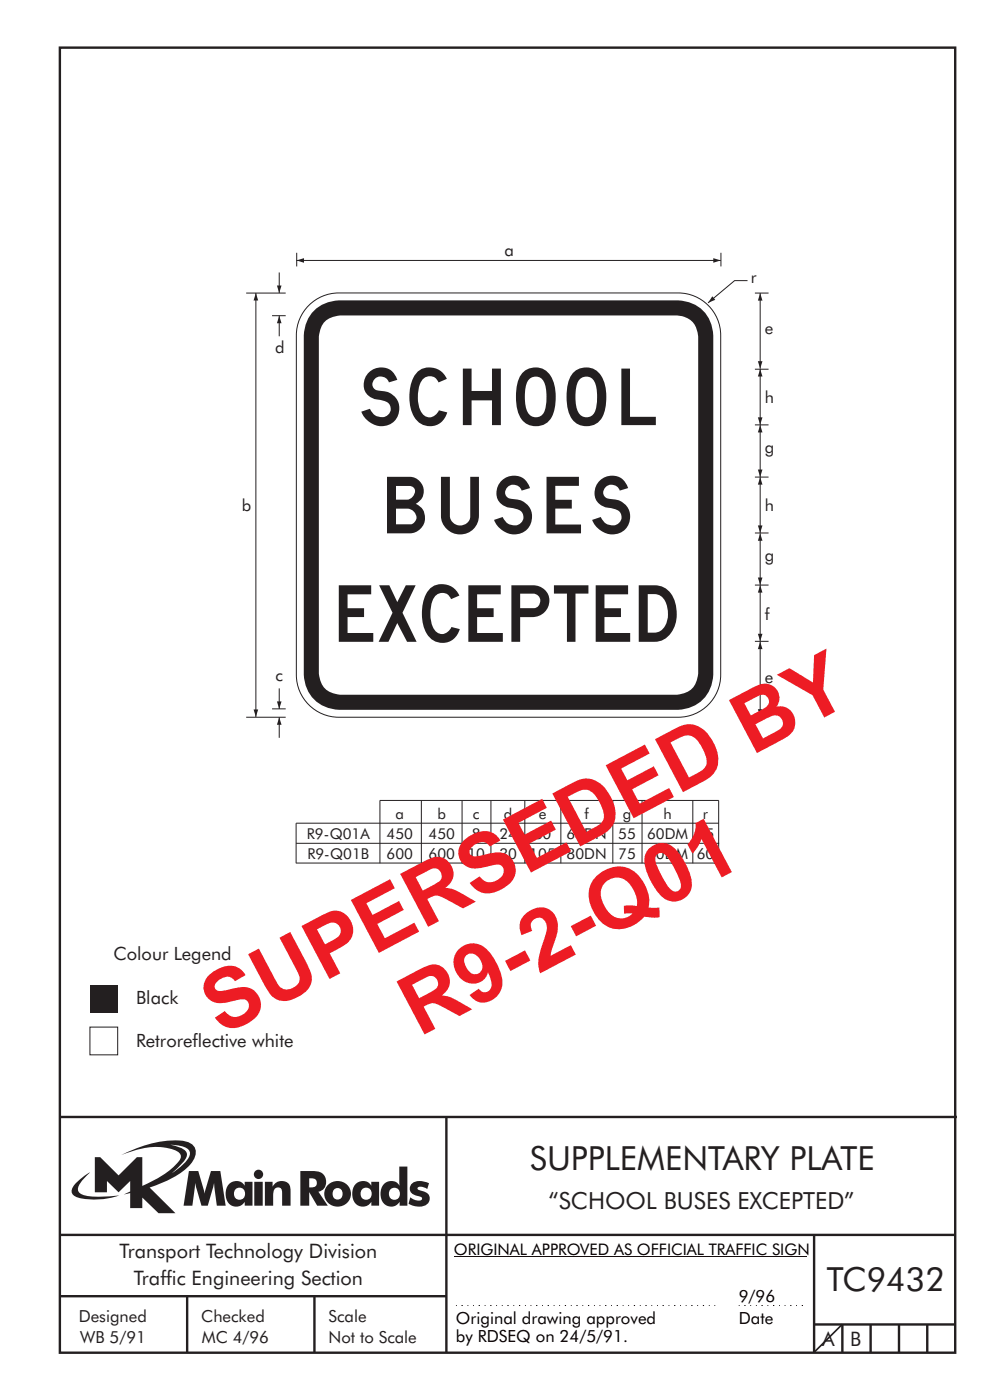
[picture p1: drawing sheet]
<svg xmlns="http://www.w3.org/2000/svg" width="210mm" height="297mm" viewBox="0 0 210 297" stroke-linecap="round" stroke-linejoin="round" font-family="sans-serif">
<g fill="none" stroke="#231f20" stroke-width=".51">
<path d="M12.7 10.1h189.9v276.9h-189.9zM12.7 237h190.3M94.7 236.9v50.1M12.7 262h190M12.7 275h82M39.7 275v12M66.7 275v12M172.7 262v25M172.7 281h30M178.7 281v6M184.7 281v6M190.7 281v6"/>
<path d="M196.7 281v6"/>
</g>
<path d="M36.1 242.9a5.8 5.8 0 0 1 3.9 1 1.58 1.58 0 0 1-.2 2.1l-1.1 1.2-2.3 1.7 .9-.8a6.5 6.5 0 0 0 2.4-3.2 2.43 2.43 0 0 0-2.3-1.7zM20.1 245.5v7.5h2.6v-2.4l2.5 2.4 2.4-2.4v2.2l-1.3 .6 1.3-.3v3.2h2.6v-2.2l3.4 3.3h3.6l-5.5-5.4a20.1 20.1 0 0 0 8.7-5 3.1 3.1 0 0 0 .8-3.8 3.8 3.8 0 0 0-3.1-1.2 25.1 25.1 0 0 0-12.4 3.1 16.1 16.1 0 0 1 11.1-1.2 1.56 1.56 0 0 1 1.5 2 17.9 17.9 0 0 1-8.1 5.7v-6.1h-1.2l-3.8 3.9-3.9-3.9zM16.2 250.9a1.82 1.82 0 0 0-.6 2.7 9.9 9.9 0 0 0 5.8 .9l1.9-.3 2-.6a22.2 22.2 0 0 1-7.7-.1 1.33 1.33 0 0 1-.8-2.2l1-1.2 1.3-1.4-1.4 .9zM65.6 250a1.13 1.13 0 0 1 1.2 .2 1.13 1.13 0 0 1 .4 1.2 1.26 1.26 0 0 1-1.6 .5zM63.7 248.5v7.3h1.9v-2.9l1.7 2.9h2.2l-2-3a2.25 2.25 0 0 0 1.6-2.6 2.25 2.25 0 0 0-2.6-1.7zM68.9 253.3a2.8 2.8 0 0 0 5.6 0 2.8 2.8 0 0 0-5.6 0zM71 252.3a1.15 1.15 0 0 1 1.7 1 1.15 1.15 0 0 1-1.7 1 1.46 1.46 0 0 1 0-2zM75.5 251.1a3.2 3.2 0 0 0 .4 4.7 2.13 2.13 0 0 0 2.9-.8v.8h1.6v-5.1h-1.6v.9a2.07 2.07 0 0 0-3.3-.5zM76.9 252.2a1.23 1.23 0 0 1 1.7 .3 1.23 1.23 0 0 1-.2 1.7 1.23 1.23 0 0 1-1.7-.1 1.55 1.55 0 0 1 .2-1.9zM84.7 247.5l.1 4.1a2.16 2.16 0 0 0-2.4-1 2.16 2.16 0 0 0-1.6 2 2.52 2.52 0 0 0 2.7 3.4 2.11 2.11 0 0 0 1.3-1v.8h1.6v-8.3zM82.9 252.2a1.24 1.24 0 0 1 1.9 1.1 1.24 1.24 0 0 1-1.9 1 1.47 1.47 0 0 1 0-2.1zM87.5 251a1.52 1.52 0 0 0-.5 1.7 1.52 1.52 0 0 0 1.5 1 .82 .82 0 0 1 1 .8 2.07 2.07 0 0 1-2.5-.5l-.3 1.4a3.8 3.8 0 0 0 3.9 .1 1.56 1.56 0 0 0 .5-1.7 1.56 1.56 0 0 0-1.4-1.1 1.25 1.25 0 0 1-1.1-.6 1.21 1.21 0 0 1 1.7-.1l.3 .3 .4-1.3a3.7 3.7 0 0 0-3.5 0zM40.1 248.5l-1.2 7.3h1.9l.6-4.8 1.3 4.8h1.4l1.3-4.8 .6 4.8h1.9l-1.2-7.3h-1.9l-1.4 4.7-1.3-4.7zM48.7 251.1a3.2 3.2 0 0 0 .4 4.7 2.13 2.13 0 0 0 2.8-.8v.8h1.7v-5.1h-1.7v.9a2.07 2.07 0 0 0-3.2-.5zM50.1 252.2a1.23 1.23 0 0 1 1.6 .3 1.23 1.23 0 0 1-.2 1.7 1.23 1.23 0 0 1-1.7-.1 1.55 1.55 0 0 1 .3-1.9zM53.9 250.7v5.1h1.8v-5.1zM53.8 249.2a1 1 0 0 0 2 0 1 1 0 0 0-2 0zM56.2 250.7v5.1h1.7a5.4 5.4 0 0 1 .4-3.6 .91 .91 0 0 1 1.1-.2 .91 .91 0 0 1 .4 1.1v2.7h1.8v-2.9a2 2 0 0 0-1.3-2.3 2 2 0 0 0-2.5 1.2v-1.1z" fill-rule="evenodd" fill="#231f20"/>
<g fill="none" stroke="#000" stroke-width=".21">
<path d="M96.3 266.6h74.7M96.7 277h.2M97.9 277h.3M99.2 277h.1M100.4 277h.1M101.5 277h.3M102.8 277h.2M104 277h.3M105.3 277h.1M106.5 277h.1M107.6 277h.3M108.9 277h.2"/>
<path d="M110.1 277h.2M111.4 277h.1M112.5 277h.2M113.7 277h.3M115 277h.2M116.2 277h.2M117.5 277h.1M118.6 277h.2M119.8 277h.3M121.1 277h.2M122.3 277h.2M123.5 277h.2"/>
<path d="M124.7 277h.3M126 277h.2M127.2 277h.2M128.4 277h.2M129.6 277h.2M130.8 277h.3M132.1 277h.2M133.3 277h.1M134.5 277h.2M135.7 277h.2M136.9 277h.3M138.2 277h.2"/>
<path d="M139.4 277h.1M140.6 277h.2M141.8 277h.2M143 277h.3M144.3 277h.1M145.5 277h.1M146.6 277h.3M147.9 277h.2M149.1 277h.3M150.4 277h.1M151.6 277h.1M156.7 277h.2"/>
<path d="M157.9 277h.3M159.2 277h.1M160.4 277h.1M161.5 277h.3M162.8 277h.2M164 277h.2M165.3 277h.1M166.4 277h.2M167.6 277h.3M168.9 277h.2M170.1 277h.2"/>
</g>
<path d="M178.7 281l-6 5.9" fill="none" stroke="#231f20" stroke-width=".35"/>
<path d="M19.1 208.9h5.9v5.9h-5.9z" fill-rule="evenodd" fill="#231f20"/>
<path d="M19.1 217.9h5.9v5.9h-5.9z" fill-rule="evenodd" fill="#fff" stroke="#231f20" stroke-width=".21"/>
<g fill="none" stroke="#231f20" stroke-width=".21">
<path d="M62.9 53.6v2.9M152.9 53.6v2.9M52.2 62.2h8.4M54.3 62.2v89.9M57.7 67h2.9M160.1 62.2h2.9M160.1 78.3h2.9M160.1 90.1h2.9M160.1 113.1h2.9M160.1 101.2h2.9M160.1 136.1h2.9M160.1 124.1h2.9"/>
<path d="M52.2 152.2h8.4M57.7 150.4h2.9M160.1 152h2.9M62.8 178.9h89.8M80.6 169.8h71.9M80.6 169.8v13.4M89.4 169.8v13.4M98 169.8v13.4M104.1 169.8v13.4M111.3 169.8v13.4M119 169.8v13.4M130 169.8v13.4"/>
<path d="M136.2 169.8v13.4M147 169.8v13.4M152.5 169.8v13.4M152.5 174.7h-89.7v8.5M62.8 183.1h89.7"/>
</g>
<g fill="#231f20">
<path d="M53.8 150.5h1l-.5 1.6z"/>
<path d="M54.3 62.2l.5 1.6h-1z"/>
</g>
<path d="M161.3 136.1v16" fill="none" stroke="#231f20" stroke-width=".21"/>
<g fill="#231f20">
<path d="M160.8 150.5h.9l-.4 1.5z"/>
<path d="M161.3 136.1l.4 1.6h-.9z"/>
</g>
<path d="M161.3 124.1v12" fill="none" stroke="#231f20" stroke-width=".21"/>
<g fill="#231f20">
<path d="M160.8 134.5h.9l-.4 1.5z"/>
<path d="M161.3 124.2l.4 1.5h-.9z"/>
</g>
<path d="M161.3 113.1v11" fill="none" stroke="#231f20" stroke-width=".21"/>
<g fill="#231f20">
<path d="M160.8 122.5h.9l-.4 1.6z"/>
<path d="M161.3 113.2l.4 1.5h-.9z"/>
</g>
<path d="M161.3 90.1v11.1" fill="none" stroke="#231f20" stroke-width=".21"/>
<g fill="#231f20">
<path d="M160.8 99.6h.9l-.4 1.6z"/>
<path d="M161.3 90.2l.4 1.5h-.9z"/>
</g>
<path d="M161.3 101.2v11.9" fill="none" stroke="#231f20" stroke-width=".21"/>
<g fill="#231f20">
<path d="M160.8 111.5h.9l-.4 1.6z"/>
<path d="M161.3 101.2l.4 1.6h-.9z"/>
</g>
<path d="M161.3 78.3v11.8" fill="none" stroke="#231f20" stroke-width=".21"/>
<g fill="#231f20">
<path d="M160.8 88.5h.9l-.4 1.6z"/>
<path d="M161.3 78.3l.4 1.6h-.9z"/>
</g>
<path d="M161.3 62.2v16" fill="none" stroke="#231f20" stroke-width=".21"/>
<g fill="#231f20">
<path d="M160.8 76.6h.9l-.4 1.6z"/>
<path d="M161.3 62.2l.4 1.6h-.9z"/>
</g>
<path d="M62.9 55.3h90" fill="none" stroke="#231f20" stroke-width=".21"/>
<g fill="#231f20">
<path d="M151.3 54.8l1.6 .5-1.6 .4z"/>
<path d="M62.9 55.3l1.6-.5v.9z"/>
</g>
<path d="M59.2 146.1v4.3" fill="none" stroke="#231f20" stroke-width=".21"/>
<path d="M58.7 148.8h1l-.5 1.6z" fill="#231f20"/>
<path d="M59.2 57.8v4.4" fill="none" stroke="#231f20" stroke-width=".21"/>
<path d="M58.7 60.6h1l-.5 1.6z" fill="#231f20"/>
<path d="M59.2 152.2v4.3" fill="none" stroke="#231f20" stroke-width=".21"/>
<path d="M59.2 152.2l.5 1.6h-1z" fill="#231f20"/>
<path d="M59.2 67v4.3" fill="none" stroke="#231f20" stroke-width=".21"/>
<path d="M59.2 67l.5 1.6h-1z" fill="#231f20"/>
<path d="M158.6 59.5h-2.8l-5.6 4.8" fill="none" stroke="#231f20" stroke-width=".21"/>
<path d="M151.1 62.9l.6 .7-1.5 .6z" fill="#231f20"/>
<path d="M65.5 64.8a9 9 0 0 1 6.4-2.6h72a9 9 0 0 1 9 8.9v72.1a9 9 0 0 1-9 9h-72a9 9 0 0 1-9-9v-72.1a9 9 0 0 1 2.6-6.3z" fill-rule="evenodd" fill="#fff" stroke="#231f20" stroke-width=".21"/>
<path d="M67 65.6a8 8 0 0 1 4.9-1.9h71.9a7.4 7.4 0 0 1 7.5 7.5v71.9a7.5 7.5 0 0 1-7.5 7.5h-71.9a7.5 7.5 0 0 1-7.5-7.5v-71.9a7.8 7.8 0 0 1 2.6-5.6z" fill-rule="evenodd" fill="#231f20"/>
<path d="M69.2 68a5.8 5.8 0 0 1 2.9-1.1h71.5a4.4 4.4 0 0 1 4.5 4.5v71.5a4.5 4.5 0 0 1-4.5 4.5h-71.5a4.5 4.5 0 0 1-4.5-4.5v-71.5a5.2 5.2 0 0 1 1.6-3.4z" fill-rule="evenodd" fill="#fff"/>
<g fill="#231f20">
<path d="M71.9 124.2h6.8v1.9h-5v2.9h3.5v1.9h-3.5v3.4h5.5v1.9h-7.3z"/>
<path d="M80.4 124.2h2.2l1.7 3.5 1.8-3.5h2.1l-2.8 5.8 3 6.2h-2l-2.1-4-1.9 4h-2.1l3-6.2z"/>
<path d="M91 125.1a4 4 0 0 1 6.4 1.3l-1.7 .7a2.06 2.06 0 0 0-2.1-1.3 2.06 2.06 0 0 0-1.9 1.7 7.5 7.5 0 0 0 .6 6.3 2.02 2.02 0 0 0 3.5-.8l1.7 .5a3.9 3.9 0 0 1-3.8 2.9 3.9 3.9 0 0 1-3.7-3 9.3 9.3 0 0 1 1-8.3z"/>
<path d="M99.3 124.2h6.9v1.9h-5v2.9h3.5v1.9h-3.5v3.4h5.5v1.9h-7.4z"/>
<path d="M117.5 124.2h7.3v1.7h-2.7v10.3h-1.8v-10.3h-2.8z"/>
<path d="M126.4 124.2h6.8v1.9h-5v2.9h3.5v1.9h-3.5v3.4h5.5v1.9h-7.3z"/>
<path d="M93.5 101.2h1.9v8.3a2.17 2.17 0 0 0 2.1 2 2.17 2.17 0 0 0 2.3-1.9v-8.4h1.8v8.1a4 4 0 0 1-4 4.1 4 4 0 0 1-4.1-3.9z"/>
<path d="M106.4 101.9a3.6 3.6 0 0 1 6 1.6l-1.7 .6a1.74 1.74 0 0 0-2.3-1.2 1.74 1.74 0 0 0-1 2.4 2.93 2.93 0 0 0 2.3 .7 3.8 3.8 0 0 1 2.8 5.3 3.8 3.8 0 0 1-5.9 1.3l-1.1-1.1-.7-1.2 1.8-.6a2.45 2.45 0 0 0 4.1 1 1.79 1.79 0 0 0-1.5-2.8 4.1 4.1 0 0 1-3.5-1.8 3.6 3.6 0 0 1 .7-4.2z"/>
<path d="M115.9 101.2h6.9v1.9h-5v2.9h3.5v1.9h-3.5v3.4h5.5v1.9h-7.4z"/>
<path d="M127.3 101.9a3.6 3.6 0 0 1 6 1.6l-1.8 .6a1.74 1.74 0 0 0-2.3-1.2 1.74 1.74 0 0 0-1 2.4 2.93 2.93 0 0 0 2.4 .7 3.8 3.8 0 0 1 2.7 5.3 3.8 3.8 0 0 1-5.9 1.3l-1.1-1.1-.7-1.2 1.8-.6a2.45 2.45 0 0 0 4.1 1 1.79 1.79 0 0 0-1.5-2.8 4.1 4.1 0 0 1-3.5-1.8 3.6 3.6 0 0 1 .8-4.2z"/>
<path d="M78.3 79a3.6 3.6 0 0 1 6 1.6l-1.8 .5a1.74 1.74 0 0 0-2.3-1.2 1.74 1.74 0 0 0-1 2.4 2.93 2.93 0 0 0 2.4 .7 3.8 3.8 0 0 1 2.7 5.4 3.8 3.8 0 0 1-5.8 1.2l-1.2-1-.7-1.3 1.9-.6a2.45 2.45 0 0 0 4.1 1 1.79 1.79 0 0 0-1.5-2.8 4.1 4.1 0 0 1-3.6-1.7 3.6 3.6 0 0 1 .8-4.2z"/>
<path d="M88.4 79.1a4 4 0 0 1 6.4 1.3l-1.8 .7a2.06 2.06 0 0 0-2.1-1.3 2.06 2.06 0 0 0-1.8 1.7 7.5 7.5 0 0 0 .6 6.4 2.02 2.02 0 0 0 3.4-.8l1.8 .4a3.9 3.9 0 0 1-3.8 2.9 3.9 3.9 0 0 1-3.7-3 9.3 9.3 0 0 1 1-8.3z"/>
<path d="M98.2 78.2h1.8v4.8h4.4v-4.8h1.8v12h-1.8v-5.3h-4.4v5.3h-1.8z"/>
<path d="M131.8 78.2h1.8v10.2h5.5v1.8h-7.3z"/>
<path d="M110.3 126h2.8a1.55 1.55 0 0 1 1.5 1.4 1.55 1.55 0 0 1-1.4 1.6h-2.9zM108.5 124.2v12h1.8v-5.3h2.5a3.4 3.4 0 0 0 3.7-3.2 3.4 3.4 0 0 0-3.4-3.5z"/>
<path d="M135.5 124.2v12h3.4a5.1 5.1 0 0 0 4.6-5.2 6.2 6.2 0 0 0-2.9-6.5l-1.1-.3zM137.4 126a3.6 3.6 0 0 1 3.1 .7 5.3 5.3 0 0 1-.4 7.2 4 4 0 0 1-2.7 .3z"/>
<path d="M82.1 101.2v12h4.8a3.3 3.3 0 0 0 3.2-2.7 3.3 3.3 0 0 0-1.9-3.6 3 3 0 0 0 1.6-3.4 3 3 0 0 0-2.9-2.3zM84 103.1h2.9a1.24 1.24 0 0 1 1.1 .9 1.24 1.24 0 0 1-.5 1.4l-.8 .6h-2.7zM84 107.9h2.4a1.77 1.77 0 0 1 1.8 1.1 1.77 1.77 0 0 1-.5 2l-.5 .2h-3.2z"/>
<path d="M111 79a7.2 7.2 0 0 0-1.5 5.2 6.7 6.7 0 0 0 2 5.6 3.9 3.9 0 0 0 6.1-2.9 9.5 9.5 0 0 0-1.2-7.7 3.8 3.8 0 0 0-5.4-.2zM112.2 80.5a2 2 0 0 1 2-.5 2 2 0 0 1 1.4 1.6 8.7 8.7 0 0 1-.5 6.3 2.01 2.01 0 0 1-2 .5 2.01 2.01 0 0 1-1.4-1.6 8.2 8.2 0 0 1 .5-6.3z"/>
<path d="M121.7 79a7.2 7.2 0 0 0-1.5 5.2 6.7 6.7 0 0 0 2 5.6 3.9 3.9 0 0 0 6.2-2.9 9.5 9.5 0 0 0-1.3-7.7 3.8 3.8 0 0 0-5.4-.2zM122.9 80.5a2 2 0 0 1 2.1-.5 2 2 0 0 1 1.3 1.6 8.7 8.7 0 0 1-.4 6.3 2.01 2.01 0 0 1-2.1 .5 2.01 2.01 0 0 1-1.4-1.6 8.2 8.2 0 0 1 .5-6.3z"/>
</g>
<g font-size="17.7" fill="#ed1c24">
<text x="47" y="219.8" transform="rotate(-28 47 219.8)">SUPERSEDED BY</text>
<text x="88.9" y="220.1" transform="rotate(-28 88.9 220.1)">R9-2-Q01</text>
</g>
<g font-size="7.1" fill="#231f20">
<text x="112.4" y="248.3">SUPPLEMENTARY PLATE</text>
<text x="175.4" y="274">TC9432</text>
</g>
<text font-size="5" fill="#231f20" x="116.4" y="256.6">“SCHOOL BUSES EXCEPTED”</text>
<g font-size="4.2" fill="#231f20">
<text x="25.4" y="267">Transport Technology Division</text>
<text x="28.4" y="272.6">Traffic Engineering Section</text>
<text x="174.4" y="285.6">A</text>
<text x="180.3" y="285.6">B</text>
</g>
<g font-size="3.9" fill="#231f20">
<text x="24.1" y="203.8">Colour Legend</text>
<text x="28.9" y="213.1">Black</text>
<text x="28.9" y="222.1">Retroreflective white</text>
</g>
<g font-size="3.6">
<text x="96.7" y="281">Original drawing approved</text>
<text x="156.7" y="276.2">9/96</text>
<text x="156.7" y="281">Date</text>
<text x="96.7" y="284.7">by RDSEQ on 24/5/91.</text>
</g>
<g font-size="3.5" fill="#231f20">
<text x="107" y="54.4">a</text>
<text x="159.3" y="60">r</text>
<text x="162.3" y="71">e</text>
<text x="58.3" y="75">d</text>
<text x="162.3" y="85.4">h</text>
<text x="162.3" y="96.1">g</text>
<text x="51.3" y="108.4">b</text>
<text x="162.3" y="108.4">h</text>
<text x="162.3" y="119">g</text>
<text x="162.3" y="131.4">f</text>
<text x="58.5" y="144.6">c</text>
<text x="162.3" y="144.9">e</text>
<text x="16.7" y="280.4">Designed</text>
<text x="42.7" y="280.4">Checked</text>
<text x="69.7" y="280.4">Scale</text>
<text x="17" y="284.8">WB 5/91</text>
<text x="42.8" y="284.8">MC 4/96</text>
<text x="69.7" y="285">Not to Scale</text>
</g>
<text font-size="3.4" x="96.3" y="266.3">ORIGINAL APPROVED AS OFFICIAL TRAFFIC SIGN</text>
<g font-size="3.2" fill="#231f20">
<text x="83.9" y="173.8">a</text>
<text x="92.8" y="173.8">b</text>
<text x="100.3" y="173.8">c</text>
<text x="106.9" y="173.8">d</text>
<text x="114.3" y="173.8">e</text>
<text x="124" y="173.8">f</text>
<text x="132.1" y="173.8">g</text>
<text x="140.7" y="173.8">h</text>
<text x="149.1" y="173.8">r</text>
<text x="65.1" y="178.1">R9-Q01A</text>
<text x="82" y="178">450</text>
<text x="90.9" y="178">450</text>
<text x="100.1" y="178">8</text>
<text x="105.9" y="178">24</text>
<text x="113.2" y="178">80</text>
<text x="120.2" y="178">60DN</text>
<text x="131.1" y="178">55</text>
<text x="137.3" y="178">60DM</text>
<text x="147.8" y="178">45</text>
<text x="65.2" y="182.2">R9-Q01B</text>
<text x="82" y="182.2">600</text>
<text x="90.9" y="182.2">600</text>
<text x="99.1" y="182.2">10</text>
<text x="105.9" y="182.2">30</text>
<text x="112.3" y="182.2">105</text>
<text x="120.2" y="182.2">80DN</text>
<text x="131.1" y="182.2">75</text>
<text x="137.3" y="182.2">80DM</text>
<text x="147.8" y="182.2">60</text>
</g>
</svg>
